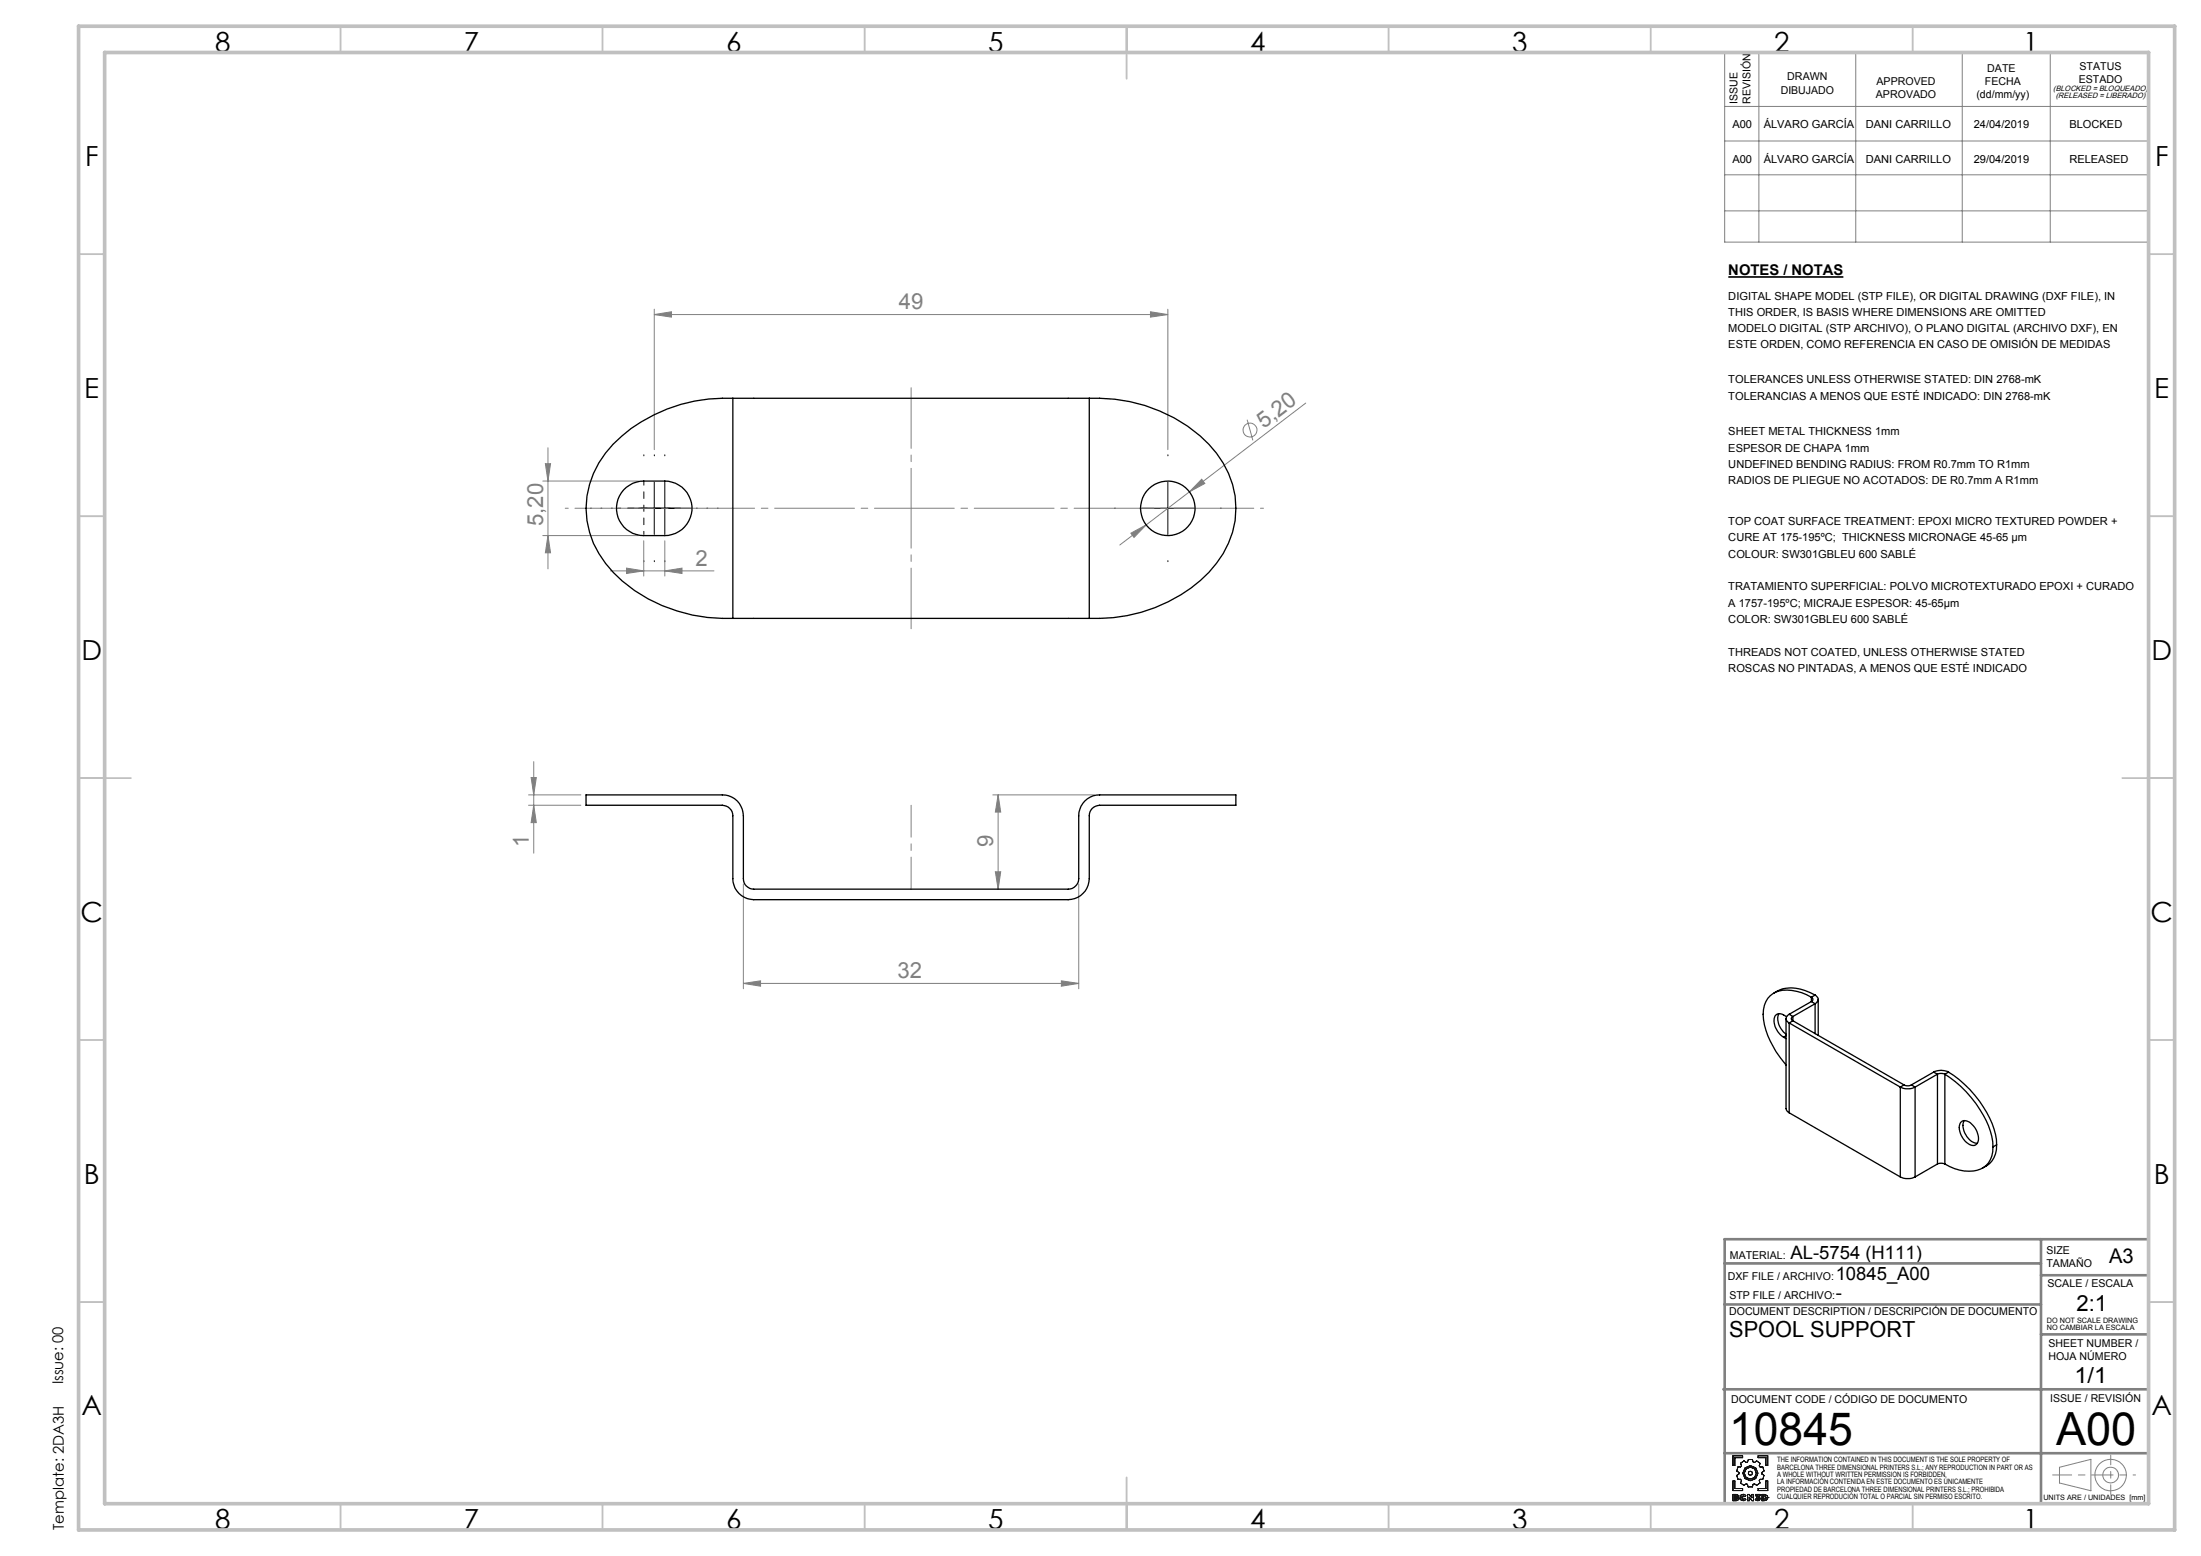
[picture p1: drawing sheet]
<svg xmlns="http://www.w3.org/2000/svg" width="420mm" height="297mm" viewBox="0 0 420 297" stroke-linecap="round" stroke-linejoin="round" font-family="sans-serif">
<path d="M329.8 52.9h22" fill="none" stroke="#000" stroke-width=".32"/>
<g fill="none" stroke="#808080" stroke-width=".19">
<path d="M329.1 10h80.9v36.2h-80.9zM335.6 10v36.2M354.1 10v36.2M374.4 10v36.2M391.2 10v36.2M329.1 20.3h80.9M329.1 26.9h80.9M329.1 33.4h80.9M124.8 59v26.8M219.5 59.5l3.3 .5-3.3 .5zM222.8 59v26.8M329.1 40.2h80.9"/>
<path d="M124.8 60l3.3-.5v1zM124.8 60h98M249.2 76.9l-22.2 17M103.6 91.8h18.2M104.1 88.5h1l-.5 3.3zM104.6 85.5v23.1M227 93.9l-8.3 6.3M229.3 91.5l.6 .8-2.9 1.6zM238 80.1l1.1 4M103.6 102.2h18.2M104.6 102.2l.5 3.3h-1zM116.5 109h19.7"/>
<path d="M119.6 108.4l3.2 .6-3.2 .5zM122.8 103.2v6.8M126.9 109l3.2-.6v1.1zM126.9 103.2v6.8M215.8 101.8l2.9-1.6-2.3 2.4zM218.7 100.2l-5 3.8M100.9 151.7h9.9M100.9 153.7h9.9M101.4 148.4h.9l-.5 3.3zM101.8 153.7l.5 3.3h-.9zM101.8 145.4v17.4M189.4 151.7h19.4"/>
<path d="M190.5 151.7l.5 3.3h-1.1zM190.5 151.7v18M141.9 168.7v20M189.9 166.4h1.1l-.5 3.3zM205.8 168.7v20M141.9 187.7l3.2-.5v1zM141.9 187.7h63.9M202.5 187.2l3.3 .5-3.3 .5zM393 280.1l6-1.6v6l-6-1.4z"/>
<circle cx="238.5" cy="82.1" r="1.32"/>
<circle cx="402.7" cy="281.6" r="3"/>
<circle cx="402.8" cy="281.5" r="1.49"/>
</g>
<g fill="none" stroke="#191924" stroke-width=".19">
<path d="M330.7 277.9h1.8v.3h-1.5v1.5h-.3zM332.1 279.3l.7-.5 .4 .3 .3-.1 .1-.4h.8l.1 .4 .3 .1 .4-.3 .7 .5-.2 .5 .2 .2h.5l.2 .8-.4 .3v.2l.4 .3-.2 .8h-.5l-.2 .2 .1 .5-.6 .4-.4-.3-.3 .1-.1 .5h-.8l-.2-.5-.2-.1-.4 .3-.7-.4 .2-.5-.2-.2h-.5l-.2-.8 .4-.3v-.2l-.4-.3 .2-.8h.5l.2-.2zM335.5 277.9h1.8v1.8h-.3v-1.5h-1.5zM330.7 282.7h.3v1.4h1.5v.4h-1.8zM331 285.5l.4 .1-.4 .1zM331 286l.4 .1-.4 .1zM331.3 285.3l.3 .1 .1 .1M331.3 285.3h.2l.2 .2M331.3 285.3h-.6v1.2l.9-.1 .2-.3M331.4 285.6h.1M331.4 286.1h.1M331.7 285.5l-.2 .3 .3 .3"/>
<path d="M331.7 285.5h.1M331.8 286.1h.1M332 285.9l.2 .3 .4 .3 .6-.3M332 285.9l.1 .3 .2 .2 .5 .1 .4-.3M332 285.9h.1M332.4 285.9l.1 .2 .2 .1 .2-.2M332.4 285.9l.1 .2 .4-.1M332.4 285.9h.1M332.9 285.7l-.2-.2-.3 .1v.3M332.9 285.7l-.4-.1-.1 .3M332.9 286l.3 .2M333.2 285.5l-.5-.3-.5 .2-.2 .5"/>
<path d="M333.2 285.5l-.4-.3-.5 .1-.3 .6M333.2 285.5l-.3 .2M333.5 285.3h.3l.5 .6v-.6h.3v1.2h-.3l-.5-.7v.7h-.3zM335.1 286l.3 .2 .2-.1-.2 .1zM335.1 286l-.2 .2M335.5 284.1h1.5v-1.4h.3v1.8h-1.8zM335.6 286.1l-.4-.2v-.2l.3-.2h-.5v-.2h.8v.2l-.2 .2 .3 .4M335.6 286.1h.1M335.9 286.1l-.2 .3-.3 .1-.5-.3M335.9 286.1l-.2 .3-.4 .1-.4-.3M335.9 286.1h.1M336.2 285.3h.5l.5 .2 .2 .4-.3 .4-.9 .2z"/>
<path d="M336.6 285.5l.3 .1v.5h-.3zM337 285.9h.1M337.4 285.9h.1"/>
<circle cx="334" cy="281.2" r="1.14"/>
<circle cx="334" cy="281.2" r=".39"/>
<circle cx="334" cy="281.2" r="1.45"/>
</g>
<g fill="none" stroke="#000" stroke-width=".19" stroke-dasharray="15.2 1.3 1.3 1.3">
<path d="M112.9 97h-.2M114.9 97h-.2M116.9 97h-.2M122.9 87v-.2M124.9 87v-.2M126.9 87v-.2M132.9 97h.2M134.9 97h.2M136.9 97h.2M212.9 97h-.2M222.9 87v-.2M232.9 97h.2"/>
<path d="M122.9 107v.2M124.9 107v.2M126.9 107v.2M222.9 107v.2"/>
</g>
<path d="M122.9 97v5M122.9 97h5M122.9 97v-5M122.9 97h-5" fill="none" stroke="#000" stroke-width=".19" stroke-dasharray="15.2 1.3 1.3 1.3" stroke-dashoffset="14.6"/>
<path d="M119.8 97h12M124.8 92v10M126.9 92v10M217.8 97h10.1M222.8 92v10" fill="none" stroke="#000" stroke-width=".19"/>
<path d="M107.9 97h133.2" fill="none" stroke="#808080" stroke-width=".19" stroke-dasharray="15.2 1.3 1.3 1.3" stroke-dashoffset="-1.9"/>
<path d="M173.9 74v46" fill="none" stroke="#808080" stroke-width=".19" stroke-dasharray="15.2 1.3 1.3 1.3" stroke-dashoffset="3.7"/>
<path d="M173.9 169.7v-16" fill="none" stroke="#808080" stroke-width=".19" stroke-dasharray="15.2 1.3 1.3 1.3" stroke-dashoffset="9.1"/>
<path d="M391.7 281.5h11.1" fill="none" stroke="#808080" stroke-width=".19" stroke-dasharray="15.2 1.3 1.3 1.3" stroke-dashoffset="11.6"/>
<path d="M402.8 281.5h4.7" fill="none" stroke="#808080" stroke-width=".19" stroke-dasharray="15.2 1.3 1.3 1.3" stroke-dashoffset="14.8"/>
<path d="M402.8 277.8v7.4" fill="none" stroke="#808080" stroke-width=".19" stroke-dasharray="15.2 1.3 1.3 1.3" stroke-dashoffset="13.4"/>
<path d="M329.1 236.5h80.9v50.5h-80.9zM389.5 236.5v50.5M329.1 249h60.4M329.1 241.2h60.4M389.5 243.4h20.5M389.5 254.7h20.5M328.9 265.2h81.1M329.1 277.4h80.9" fill="none" stroke="#808080" stroke-width=".5"/>
<g fill="none" stroke="#c0c0c0" stroke-width=".35">
<path d="M65 5v5M115 5v5M165 5v5M215 5v10M265 5v5M315 5v5M365 5v5M15 48.5h5M410 48.5h5M15 98.5h5M410 98.5h5M15 148.5h10"/>
<path d="M405 148.5h10M15 198.5h5M410 198.5h5M15 248.5h5M410 248.5h5M65 287v5M115 287v5M165 287v5M215 282v10M265 287v5M315 287v5M365 287v5"/>
</g>
<path d="M15 5h400v287h-400zM20 10h390v277h-390z" fill="none" stroke="#c0c0c0" stroke-width=".7"/>
<g fill="#808080">
<path d="M119.6 108.4l3.2 .6-3.2 .5zM126.9 109l3.2-.6v1.1zM124.8 60l3.3-.5v1zM219.5 59.5l3.3 .5-3.3 .5zM141.9 187.7l3.2-.5v1zM202.5 187.2l3.3 .5-3.3 .5z"/>
<path d="M215.8 101.8l.6 .8 2.3-2.4zM229.3 91.5l-2.3 2.4 2.9-1.6z"/>
<path d="M101.4 148.4h.9l-.5 3.3zM101.8 153.7l.5 3.3h-.9z"/>
<path d="M104.1 88.5h1l-.5 3.3zM104.6 102.2l.5 3.3h-1zM190.5 151.7l.5 3.3h-1.1zM189.9 166.4h1.1l-.5 3.3z"/>
</g>
<g fill="none" stroke="#000" stroke-width=".25">
<path d="M139.8 76h68.1M139.8 76a31.8 31.8 0 0 0-21.2 7.3 17.3 17.3 0 0 0-4.3 22.4 27.3 27.3 0 0 0 17.8 11.7 34.6 34.6 0 0 0 7.1 .6h.6M139.8 76v42M207.9 76h.3a30.5 30.5 0 0 1 22.4 8.8 17.1 17.1 0 0 1 .1 24.5 30.6 30.6 0 0 1-22.8 8.7M207.9 76v42M119 93.5a5.1 5.1 0 0 1 3.8-1.7h4.1a5.2 5.2 0 0 1 5.2 5.2 5.2 5.2 0 0 1-5.2 5.2h-4.1a5.2 5.2 0 0 1-4.7-3.1 5.2 5.2 0 0 1 .9-5.6zM139.8 118h68.1M111.8 151.7h23.5a7.4 7.4 0 0 1 4.4 .4 4 4 0 0 1 2.2 3.6v12a1.99 1.99 0 0 0 1.9 2h60a2.05 2.05 0 0 0 2-2v-12a4 4 0 0 1 4-4h26v2h-26a1.99 1.99 0 0 0-1.9 2v12a4.1 4.1 0 0 1-4.1 4h-60a4 4 0 0 1-4-4v-12a2.05 2.05 0 0 0-2-2h-26zM339.2 189.2a6.7 6.7 0 0 1 6.2 .3l1 .4M339.2 189.2l-.7 .4M339.4 193.5a3.5 3.5 0 0 0 1.4 3.9M340.4 198l.4 .3"/>
<path d="M340.8 194.4v17.2l.1 .3 .5 .5M340.8 197.7l-.4 .3M340.9 194.1l-.5-.4a1.14 1.14 0 0 0-1.4 0 1.14 1.14 0 0 0-.5 1.2 4.1 4.1 0 0 0 1.9 3.1M341.4 193.6a.87 .87 0 0 0-.6 .8 .87 .87 0 0 0 .6 .9M341.4 195.3l21.2 12.2M341.4 195.3v17.1M341.4 193.6l.7 .4M342.1 194a.42 .42 0 0 0-.3 .4 .42 .42 0 0 0 .3 .4M342.1 194.8l-.7 .5M342.1 194.8l21.2 12.3M342.1 194v.8M345.7 190.4a.43 .43 0 0 1 .2 .4 .43 .43 0 0 1-.2 .4"/>
<path d="M345.7 190.4a8.1 8.1 0 0 0-6.9-1 4.6 4.6 0 0 0-2.3 5.2 17.6 17.6 0 0 0 4.3 8.7M345.7 191.2l-4.3 2.4M345.7 191.2l.7 .4M345.7 190.4v.8M346.4 189.9a.87 .87 0 0 1 .6 .9 .87 .87 0 0 1-.6 .8M346.4 191.6l-4.3 2.4M346.4 191.6v5.7M346.4 189.9l-.7 .5M347 190.7v6.9M341.4 212.4l21.2 12.2M362.6 207.5a3.3 3.3 0 0 0 2.8 0M362.6 207.5v17.1"/>
<path d="M363.3 207.1a1.5 1.5 0 0 0 1.4 0M363.3 207.1l-.7 .4M364.7 207.1l.7 .4M365.4 207.5v17.1M369 204.6a3.1 3.1 0 0 1 2.8 0M369 204.6l.7 .4M369 204.6l-4.3 2.5M369.7 205l.5-.1 .9 .1M369.7 205l-4.3 2.5M369.7 205v17.2M371.1 205a21 21 0 0 1 9 11.9l.2 2M371.1 205v17.2"/>
<path d="M371.8 204.6a20.7 20.7 0 0 1 9 11.9l.2 2M371.8 204.6l-.7 .4M374.1 214.3a1.53 1.53 0 0 1 2.4 .5 3.1 3.1 0 0 1 .7 3.5 1.31 1.31 0 0 1-1.9-.2 3.4 3.4 0 0 1-1.2-3.8zM374.8 213.9a3.5 3.5 0 0 0 2.5 4.3M380.3 218.9a4.2 4.2 0 0 1-4.6 4.7 8.7 8.7 0 0 1-4.6-1.4M381 218.5a4.3 4.3 0 0 1-2.7 4.5M381 218.5l-.7 .4M362.6 224.6a3.3 3.3 0 0 0 2.8 0M369.7 222.2l.5-.2 .9 .2M369.7 222.2l-4.3 2.4"/>
<circle cx="222.8" cy="97" r="5.2"/>
</g>
<g font-size="8.7">
<text x="330" y="275.9">10845</text>
<text x="392.3" y="275.9">A00</text>
</g>
<g font-size="5.3">
<text x="41" y="9.9">8</text>
<text x="88.5" y="9.9">7</text>
<text x="138.5" y="9.9">6</text>
<text x="188.5" y="9.9">5</text>
<text x="238.5" y="9.9">4</text>
<text x="288.5" y="9.9">3</text>
<text x="338.5" y="9.9">2</text>
<text x="386" y="9.9">1</text>
<text x="16.2" y="31.7">F</text>
<text x="411.2" y="31.7">F</text>
<text x="16.1" y="75.9">E</text>
<text x="411.1" y="75.9">E</text>
<text x="15.5" y="125.9">D</text>
<text x="410.5" y="125.9">D</text>
<text x="15.4" y="175.9">C</text>
<text x="410.4" y="175.9">C</text>
<text x="16" y="225.9">B</text>
<text x="411" y="225.9">B</text>
<text x="15.5" y="270.2">A</text>
<text x="410.5" y="270.2">A</text>
<text x="41" y="291.9">8</text>
<text x="88.5" y="291.9">7</text>
<text x="138.5" y="291.9">6</text>
<text x="188.5" y="291.9">5</text>
<text x="238.5" y="291.9">4</text>
<text x="288.5" y="291.9">3</text>
<text x="338.5" y="291.9">2</text>
<text x="386" y="291.9">1</text>
</g>
<g font-size="4.2" fill="#808080">
<text x="171.5" y="59.1">49</text>
<text x="241.1" y="81.9" transform="rotate(-37 241.1 81.9)">5,20</text>
<text x="103.6" y="100.4" transform="rotate(-90 103.6 100.4)">5,20</text>
<text x="132.7" y="108">2</text>
<text x="100.9" y="161.6" transform="rotate(-90 100.9 161.6)">1</text>
<text x="189.5" y="161.6" transform="rotate(-90 189.5 161.6)">9</text>
<text x="171.3" y="186.8">32</text>
</g>
<g font-size="4.2">
<text x="396.2" y="250.3">2:1</text>
<text x="330" y="255.2">SPOOL SUPPORT</text>
<text x="395.8" y="264">1/1</text>
</g>
<text font-size="3.9" x="402.5" y="241.1">A3</text>
<g font-size="3.5">
<text x="341.7" y="240.4">AL-5754 (H111)</text>
<text x="350.3" y="244.3">10845_A00</text>
<text x="350.3" y="247.9">-</text>
</g>
<g font-size="2.8">
<text x="329.8" y="52.6">NOTES / NOTAS</text>
<text x="12.1" y="264.2" transform="rotate(-90 12.1 264.2)">Issue: 00</text>
<text x="12.2" y="292" transform="rotate(-90 12.2 292)">Template: 2DA3H</text>
</g>
<g font-size="2.1">
<text x="339.8" y="17.9">DIBUJADO</text>
<text x="341.1" y="15.4">DRAWN</text>
<text x="358.1" y="16.3">APPROVED</text>
<text x="378.8" y="16.3">FECHA</text>
<text x="379.2" y="13.8">DATE</text>
<text x="396.7" y="15.8">ESTADO</text>
<text x="396.8" y="13.3">STATUS</text>
<text x="331.5" y="19.8" transform="rotate(-90 331.5 19.8)">ISSUE</text>
<text x="334" y="19.8" transform="rotate(-90 334 19.8)">REVISIÓN</text>
<text x="357.9" y="18.8">APROVADO</text>
<text x="377.1" y="18.8">(dd/mm/yy)</text>
<text x="330.6" y="24.3">A00</text>
<text x="336.6" y="24.3">ÁLVARO GARCÍA</text>
<text x="356.1" y="24.3">DANI CARRILLO</text>
<text x="376.6" y="24.3">24/04/2019</text>
<text x="394.9" y="24.3">BLOCKED</text>
<text x="330.6" y="31.1">A00</text>
<text x="336.6" y="31.1">ÁLVARO GARCÍA</text>
<text x="356.1" y="31.1">DANI CARRILLO</text>
<text x="376.6" y="31.1">29/04/2019</text>
<text x="394.9" y="31.1">RELEASED</text>
<text x="329.8" y="57.2">DIGITAL SHAPE MODEL (STP FILE), OR DIGITAL DRAWING (DXF FILE), IN</text>
<text x="329.8" y="60.3">THIS ORDER, IS BASIS WHERE DIMENSIONS ARE OMITTED</text>
<text x="329.8" y="63.4">MODELO DIGITAL (STP ARCHIVO), O PLANO DIGITAL (ARCHIVO DXF), EN</text>
<text x="329.8" y="66.5">ESTE ORDEN, COMO REFERENCIA EN CASO DE OMISIÓN DE MEDIDAS</text>
<text x="329.8" y="73.2">TOLERANCES UNLESS OTHERWISE STATED: DIN 2768-mK</text>
<text x="329.8" y="76.3">TOLERANCIAS A MENOS QUE ESTÉ INDICADO: DIN 2768-mK</text>
<text x="329.8" y="83.1">SHEET METAL THICKNESS 1mm</text>
<text x="329.8" y="86.2">ESPESOR DE CHAPA 1mm</text>
<text x="329.8" y="89.3">UNDEFINED BENDING RADIUS: FROM R0.7mm TO R1mm</text>
<text x="329.8" y="92.4">RADIOS DE PLIEGUE NO ACOTADOS: DE R0.7mm A R1mm</text>
<text x="329.8" y="100.2">TOP COAT SURFACE TREATMENT: EPOXI MICRO TEXTURED POWDER +</text>
<text x="329.8" y="103.3">CURE AT 175-195ºC; THICKNESS MICRONAGE 45-65 µm</text>
<text x="329.8" y="106.5">COLOUR: SW301GBLEU 600 SABLÉ</text>
<text x="329.8" y="112.7">TRATAMIENTO SUPERFICIAL: POLVO MICROTEXTURADO EPOXI + CURADO</text>
<text x="329.8" y="115.8">A 1757-195ºC; MICRAJE ESPESOR: 45-65µm</text>
<text x="329.8" y="118.9">COLOR: SW301GBLEU 600 SABLÉ</text>
<text x="329.8" y="125.1">THREADS NOT COATED, UNLESS OTHERWISE STATED</text>
<text x="329.8" y="128.3">ROSCAS NO PINTADAS, A MENOS QUE ESTÉ INDICADO</text>
<text x="390.5" y="239.4">SIZE</text>
<text x="329.7" y="244.3">DXF FILE / ARCHIVO:</text>
<text x="330.1" y="240.4">MATERIAL:</text>
<text x="390.5" y="241.9">TAMAÑO</text>
<text x="390.7" y="245.6">SCALE / ESCALA</text>
<text x="330" y="251">DOCUMENT DESCRIPTION / DESCRIPCIÓN DE DOCUMENTO</text>
<text x="330" y="247.9">STP FILE / ARCHIVO:</text>
<text x="390.9" y="257.1">SHEET NUMBER /</text>
<text x="390.9" y="259.6">HOJA NÚMERO</text>
<text x="330.3" y="267.7">DOCUMENT CODE / CÓDIGO DE DOCUMENTO</text>
<text x="391.2" y="267.5">ISSUE / REVISIÓN</text>
</g>
<g font-size="1.5">
<text x="391.8" y="17.4">(BLOCKED = BLOQUEADO)</text>
<text x="392.3" y="18.8">(RELEASED = LIBERADO)</text>
</g>
<g font-size="1.4">
<text x="390.6" y="252.5">DO NOT SCALE DRAWING</text>
<text x="390.6" y="253.9">NO CAMBIAR LA ESCALA</text>
<text x="339.1" y="279.1">THE INFORMATION CONTAINED IN THIS DOCUMENT IS THE SOLE PROPERTY OF</text>
<text x="339.1" y="280.5">BARCELONA THREE DIMENSIONAL PRINTERS S.L.; ANY REPRODUCTION IN PART OR AS</text>
<text x="339.1" y="281.9">A WHOLE WITHOUT WRITTEN PERMISSION IS FORBIDDEN.</text>
<text x="339.1" y="283.3">LA INFORMACIÓN CONTENIDA EN ESTE DOCUMENTO ES ÚNICAMENTE</text>
<text x="339.1" y="284.7">PROPIEDAD DE BARCELONA THREE DIMENSIONAL PRINTERS S.L.; PROHIBIDA</text>
<text x="339.1" y="286.1">CUALQUIER REPRODUCIÓN TOTAL O PARCIAL SIN PERMISO ESCRITO.</text>
<text x="389.9" y="286.3">UNITS ARE / UNIDADES [mm]</text>
</g>
</svg>
